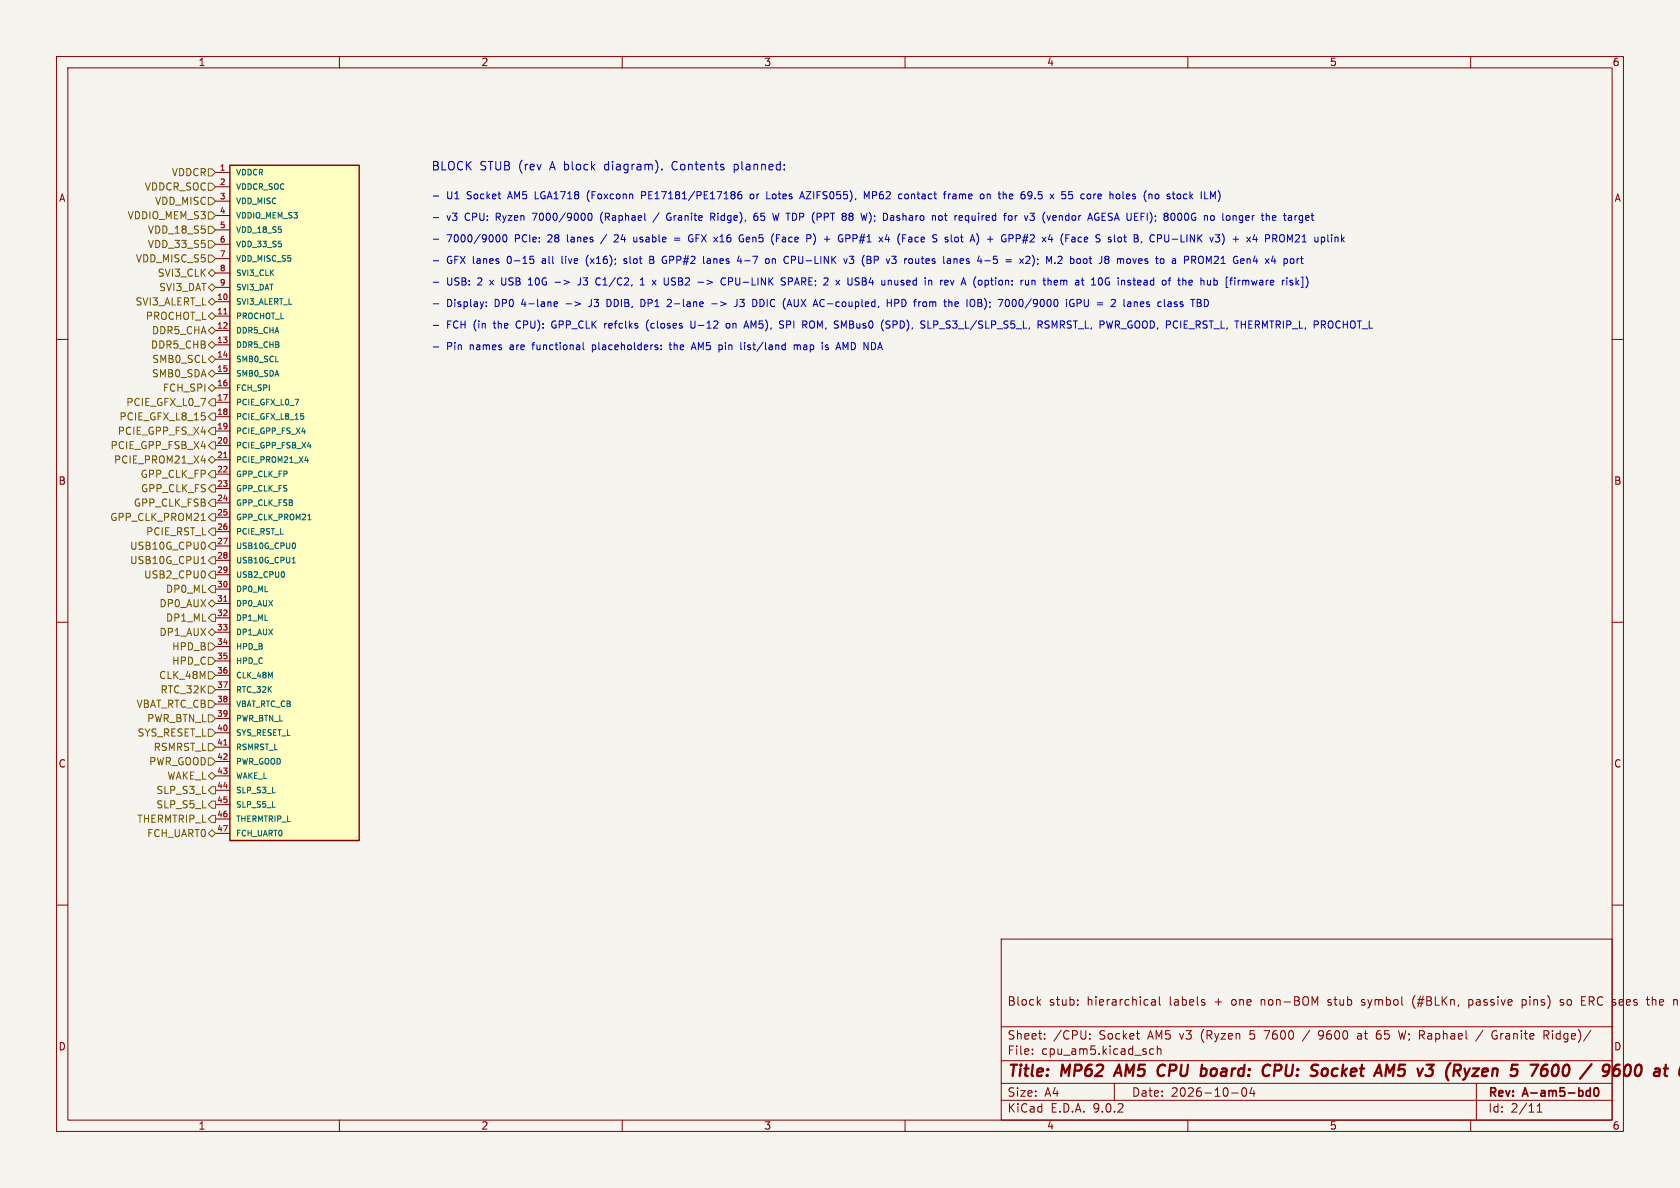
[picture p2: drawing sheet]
<svg xmlns="http://www.w3.org/2000/svg" width="297mm" height="210mm" viewBox="0 0 297 210" stroke-linecap="round" stroke-linejoin="round" font-family="sans-serif">
<path d="M0 0h297v210h-297z" fill="#f5f4ef" stroke="#f5f4ef" stroke-width=".18"/>
<g fill="none" stroke="#840000" stroke-width=".18">
<path d="M10 10h277v190h-277zM12 12h273v186h-273zM60 10v2M110 10v2M160 10v2M210 10v2M260 10v2M10 60h2M285 60h2M10 110h2M285 110h2M10 160h2"/>
<path d="M177 166h108v32h-108zM183.5 177.1l.5 .6M184 176.7l-.6 .6M190.5 177.6v.1M190.5 176.8v.1M203.6 176.8h.6v.9M204.2 177.1h-.5a.29 .29 0 0 0-.2 .3 .29 .29 0 0 0 .2 .3l.5-.1M205 176.2v1.3l.2 .2M213 177.3v.3M234.7 177.6l.2 .1M234.8 176.8v.3M240.7 177.6l.4 .1"/>
<path d="M240.9 176.7l-.2 .2 .2 .3M250.2 176a1.72 1.72 0 0 0 0 2.3M259.7 176.8h.5M259.7 177.6h.5M259.7 176.7v1.5M269.1 176.8l.4-.1 .3 .3M269.1 176.7v1.5M269.8 177.4l-.3 .3-.4-.1M276.4 176.8l-.4-.1-.2 .2 .1 .2 .5 .2v.3h-.6M279.6 177.7h.7M279.6 176.2h.7M285 160h2"/>
<path d="M292.1 176.2v1.5M292.5 176.7l-.4 .1M60 198v2M110 198v2M160 198v2M177 194.5h108M177 191.5h108M177 187.5h108M177 181.5h108M182.5 186.3v.1M182.5 185.5v.1M184.7 183.6v.1"/>
<path d="M184.7 182.8v.1M192.7 183.6v.1M192.7 182.8v.1M197 191.5v3M204 185.5l-.5-.1-.3 .3v.4l.2 .2h.6M204.6 185.5l.2-.1 .4 .1v.9M204.6 184.9v1.5M210 198v2M217.7 193.2h1.2M219.7 192.4l.2-.1a.81 .81 0 0 1 .6 .6 .81 .81 0 0 1-.3 .8l-.2 .1a.81 .81 0 0 1-.3-1.4zM221.3 192.2l-.3 1.1h.9M221.7 192.8v1"/>
<path d="M223.5 182.2h1M231.5 182.1l-1.3 2M233.2 183.7h.3M233.7 182.2l-.5 .1-.1 .2 .1 .5 .5 .1M240 182.8h.6M240.5 183.1h-.3a.29 .29 0 0 0-.2 .3 .29 .29 0 0 0 .2 .3h.3M243.5 183.6h.5M243.5 182.8h.5M244 182.2l-.5 .1M247.6 183.7l.3-1.1 .3 1.1M260 198v2M261 191.5v6.5"/>
<path d="M262.2 182.1l-1.3 2M264 182.3h.6M264.4 183.1h.3v.5l-.3 .1-.4-.1M271.7 196.6h.9M271.7 195.5l.5-.4v1.5M273 182.2h.5l.3 .3-.1 .4-.7 .1M273.3 183l.5 .7M274.5 182.2v.1M274.5 182.7v1"/>
</g>
<path d="M280.7 192.8l.4 .1M281.1 192.3v1.5M281.1 193.7l-.4 .1M281.9 192.4l.2-.1a.81 .81 0 0 1 .6 .6 .81 .81 0 0 1-.3 .8l-.1 .1a.81 .81 0 0 1-.4-1.4z" fill="none" stroke="#840000" stroke-width=".3"/>
<g fill="none" stroke="#840000" stroke-width=".4">
<path d="M197.8 188.2l-.9 2M204.9 190.1l.3 .1 .5-.1M205.6 188.2l-.4 .1-.3 .2M224.2 188.2l.4 .2M225.3 189.3h.8M226.2 188.2h-.7l-.3 2M234.1 188.9l.5 .1 .2 .3-.1 .5-.4 .4M245.7 189.6l.8-1.4-.2 2M247.1 190l.1 .1M255.7 189.3v.8M256.4 187.9l-.1 .1M260.4 188.9h1.1l-1.2 1.3h1"/>
<path d="M273.6 188.2a.91 .91 0 0 0-1.1 .9l-.1 .7 .2 .3a.66 .66 0 0 0 .9-.3l.1-.4-.2-.3a.66 .66 0 0 0-.9 .3M276.9 188.2a.44 .44 0 0 1 .5 .4 1.66 1.66 0 0 1-.4 1.5M285.6 189h.4l.4 .4-.1 .4-.4 .4M285.9 188.2h.4M287.5 188.3a1.3 1.3 0 0 0 0 1.9"/>
</g>
<path d="M40.6 29.2h22.9v119.4h-22.9z" fill="#ffffc2"/>
<path d="M40.6 29.2h22.9v119.4h-22.9z" fill="none" stroke="#840000" stroke-width=".25"/>
<g fill="none" stroke="#840000" stroke-width=".18">
<path d="M38.1 30.5h2.5M38.1 33h2.5M38.1 35.6h2.5M38.1 38.1h2.5M38.1 40.6h2.5M38.1 43.2h2.5M38.1 45.7h2.5M38.1 48.3h2.5M38.1 50.8h2.5M38.1 53.3h2.5M38.1 55.9h2.5M38.1 58.4h2.5"/>
<path d="M38.1 61h2.5M38.1 63.5h2.5M38.1 66h2.5M38.1 68.6h2.5M38.1 71.1h2.5M38.1 73.7h2.5M38.1 76.2h2.5M38.1 78.7h2.5M38.1 81.3h2.5M38.1 83.8h2.5M38.1 86.4h2.5M38.1 88.9h2.5"/>
<path d="M38.1 91.4h2.5M38.1 94h2.5M38.1 96.5h2.5M38.1 99.1h2.5M38.1 101.6h2.5M38.1 104.1h2.5M38.1 106.7h2.5M38.1 109.2h2.5M38.1 111.8h2.5M38.1 114.3h2.5M38.1 116.8h2.5M38.1 119.4h2.5"/>
<path d="M38.1 121.9h2.5M38.1 124.5h2.5M38.1 127h2.5M38.1 129.5h2.5M38.1 132.1h2.5M38.1 134.6h2.5M38.1 137.2h2.5M38.1 139.7h2.5M38.1 142.2h2.5M38.1 144.8h2.5M38.1 147.3h2.5"/>
</g>
<path d="M39.6 55.5h.5M39.6 80.9h.5M39.6 106.3h.5M39.6 131.7h.5" fill="none" stroke="#a90000" stroke-width=".18"/>
<path d="M53.2 73.1h.5M53.6 73.5l.1 .2-.1 .4M51.7 99.5h.5M51.9 98.7v-.2v1M52 96a.63 .63 0 0 1 0 1M53.9 81.4h.6M54.4 81.1v.6M54.4 91.9h.6M50.2 101.1l.1 .3-.1 .6" fill="none" stroke="#006464" stroke-width=".18"/>
<g fill="none" stroke="#725600" stroke-width=".18">
<path d="M36.8 32.4h.7l.6 .6-.6 .7h-.7zM36.8 34.9h.7l.6 .7-.6 .6h-.7zM36.8 37.5h.7l.6 .6-.6 .6h-.7zM36.8 29.8h.7l.6 .7-.6 .6h-.7zM36.8 40h.7l.6 .6-.6 .7h-.7zM36.8 42.5h.7l.6 .7-.6 .6h-.7zM36.8 45.1h.7l.6 .6-.6 .7h-.7zM36.8 48.3l.7-.7 .6 .7-.6 .6zM36.8 50.8l.7-.6 .6 .6-.6 .6zM36.8 53.3l.7-.6 .6 .6-.6 .7zM36.8 55.9l.7-.7 .6 .7-.6 .6zM36.8 58.4l.7-.6 .6 .6-.6 .7z"/>
<path d="M35.6 73h.6M36.2 73.5l.1 .2-.1 .5M36.8 66l.7-.6 .6 .6-.6 .7zM36.8 61l.7-.7 .6 .7-.6 .6zM36.8 68.6l.7-.7 .6 .7-.6 .6zM37.5 78.1h.6v1.3h-.6l-.7-.7zM37.5 62.9l.6 .6-.6 .6-.7-.6zM37.5 70.5h.6v1.3h-.6l-.7-.7zM37.5 73h.6v1.3h-.6l-.7-.6zM37.5 75.6h.6v1.2h-.6l-.7-.6zM35.6 81.4h.8M35.6 92h.7"/>
<path d="M35.6 99.6h.7M35.8 98.6l.1-.2v1.2M36.1 95.9l.2 .4-.2 .7M36.2 81v.9M36.8 81.3l.7-.7 .6 .7-.6 .6zM36.8 83.8l.7-.6h.6v1.3h-.6zM36.8 86.4l.7-.7h.6v1.3h-.6zM37.5 88.3h.6v1.2h-.6l-.7-.6zM37.5 90.8h.6v1.3h-.6l-.7-.7zM37.5 93.3h.6v1.3h-.6l-.7-.6zM37.5 95.9h.6v1.3h-.6l-.7-.7zM37.5 98.4h.6v1.3h-.6l-.7-.6z"/>
<path d="M36.2 101.2v.7M36.8 116.2h.7l.6 .6-.6 .7h-.7zM36.8 106.7l.7-.7 .6 .7-.6 .6zM36.8 111.8l.7-.7 .6 .7-.6 .6zM36.8 113.7h.7l.6 .6-.6 .6h-.7zM36.8 118.7h.7l.6 .7-.6 .6h-.7zM37.5 101h.6v1.2h-.6l-.7-.6zM37.5 103.5h.6v1.3h-.6l-.7-.7zM37.5 108.6h.6v1.3h-.6l-.7-.7zM36.8 121.3h.7l.6 .6-.6 .7h-.7zM36.8 123.8h.7l.6 .7-.6 .6h-.7zM36.8 126.4h.7l.6 .6-.6 .6h-.7z"/>
<path d="M36.8 128.9h.7l.6 .6-.6 .7h-.7zM36.8 131.4h.7l.6 .7-.6 .6h-.7zM36.8 134h.7l.6 .6-.6 .7h-.7zM36.8 137.2l.7-.7 .6 .7-.6 .6zM37.5 139.1h.6v1.2h-.6l-.7-.6zM36.8 147.3l.7-.6 .6 .6-.6 .7zM37.5 141.6h.6v1.3h-.6l-.7-.7zM37.5 144.1h.6v1.3h-.6l-.7-.6z"/>
</g>
<g fill="none" stroke="#0000c2" stroke-width=".18">
<path d="M76.6 34.7h1M76.6 38.5h1M103.9 34.1l-.1 .4 .1 .8M104.1 37.7h.1a.68 .68 0 0 1 .5 .6 .68 .68 0 0 1-.5 .7 .84 .84 0 0 1-.1-1.3zM106.3 37.9l-.1 .5 .1 .7M113.4 34.5h.5M113.9 33.9h-.5v1.2M116.5 37.6l-1.1 1.7M117 29.9v.1M118.4 38.4h.2M118.5 37.7a.61 .61 0 0 0-.7 .7 .61 .61 0 0 0 .8 .5M125.6 38.4l.7-.1 .1-.2-.1-.3-.7-.1v1.3"/>
<path d="M126 38.4l.4 .6M129.8 29v1.5M129.8 30h.1M129.8 33.9l.1 .2-.1 .3M129.8 34.5l.1 .2-.1 .4M129.9 29l-.1 .1M131 33.9h-.3a.86 .86 0 0 0 0 1.2l.4-.1 .1-.4-.3-.2h-.4l-.1 .2M133.1 34.4l-.3-.1-.2 .2 .1 .5 .1 .1h.3M133.9 37.7h-.4a.86 .86 0 0 0 0 1.3l.4-.2 .1-.4-.2-.2h-.4l-.1 .2M135.6 35.1h.6M137.7 37.7l-.3 1.3-.3-1M141.4 35.1l.4-1.2 .4 1.2"/>
<path d="M141.5 34.8h.6M150.2 37.7h.5M150.2 38.9h.5M150.2 38.2h.1M150.3 38.2h.3M150.3 38.2l-.1 .1M150.6 38.2l.1 .1M150.7 38.2h-.1M152.8 35.1v-1.2l.4 .9 .4-.9v1.2M153.6 37.5a1.46 1.46 0 0 1 0 1.9M157.9 38.2l.1 .8M158 38.9l-.1 .1"/>
<path d="M158 38.4l-.1 .1M160.4 34.3l-.3 .1-.2 .1 .1 .5 .4 .1M166 38.2l.3-.1 .3 .3-.1 .4-.2 .2-.3-.1M166.8 34.3h.5M167 38.1h.4M167.1 37.7l.1 1.2M167.3 33.9h-.3M167.7 34.3v.8M168 34.3l-.3 .2M170.7 38.8l.2 .2 .3-.1M171.2 38.2l-.3-.1-.2 .1M171.2 38.1v1.3"/>
<path d="M174.5 34.4l.4-.1 .2 .2M174.5 34.3v.8M178.5 34.4v.7M178.9 38.2v.6M179 34.6l-.6 .1M179.5 38.1v.9M179.8 38.1l-.3 .3M182 33.9l.4 .1a.84 .84 0 0 1-.3 1.1M182.4 34.4l-.2 .3h-.2M187.3 38.1v.9M187.6 38.1l-.3 .1M187.7 35l.5 .1"/>
<path d="M188.4 33.9h-.6l-.1 .6 .5-.1M193.4 34.3v.8M193.7 34.3l-.3 .2M194.8 38.3h.5M195.4 37.7h-.6v1.3h.6M198.5 33.9v1.1l.2 .1M199.2 34.4v.7M199.7 34.6l-.6 .1M204.4 34.3l.4 .1 .1 .1-.1 .5-.4 .1M208.9 37.9v.8M209.6 37.7l-.2 .5 .2 .7M209.7 34.3l-.4 .1-.1 .1 .1 .5 .4 .1"/>
<path d="M215.3 33.7a1.46 1.46 0 0 1 0 1.9M216.2 37.7v1.1l.2 .2M216.9 38.2l-.1 .2 .1 .5M220.4 38.1l-.2 .2v.5l.2 .2M220.8 38.4l-.6 .1M226.9 38.1h.5M227.1 37.7v1.1l.3 .2M231 38.1l.4 .1v.2l-.6 .1M231.4 38.9l-.4 .1M76.6 53.7h1M76.6 42.3h1M76.6 46.1h1"/>
<path d="M76.6 49.9h1M76.6 57.5h1M86 54.1v.1M86 53.4v.1M87.9 41.6l.1-.1a.68 .68 0 0 1 .4 .6 .68 .68 0 0 1-.4 .7l-.1-.1M89.1 41.6l.1-.1a.68 .68 0 0 1 .4 .6 .68 .68 0 0 1-.4 .7 .84 .84 0 0 1-.1-1.2zM93.4 50.4h.7M93.7 49.3l-.3 .2M93.7 45.3h.6M93.8 45.8h.3l.3 .2-.1 .5-.5 .1M97.8 56.8l-.3 .5 .3 .6M98 53.8l.6-.1-.1-.3-.4-.1-.1 .2v.6h.5"/>
<path d="M98.1 49.9h1M99.3 45.3v1.1l.2 .2M102.6 49.1v.9a.41 .41 0 0 1-.5 .4M104 45.1a1.46 1.46 0 0 0 0 2M104.4 54.1l-.3 .1M105.6 49.2l.3-.1 .2 .1M106.1 50.3l-.2 .1-.3-.1M107.3 41.4l-1.1 1.7M107.3 57.2l-.3 .1M107.8 53l-.5-.1v1.3l.5-.1M109.1 41.5l-.5 .1M109.3 42l-.8 .8h.8"/>
<path d="M110.8 45.8l-.3-.1-.2 .3 .5 .3M110.8 46.4l-.1 .2-.4-.1M112 41.9l.1 .8 .3 .1 .2-.2M113.2 50.4h.7M113.2 49.5l.4-.4v1.3M113.3 52.9l.6 .2M113.9 54l-.6 .2M114.6 56.6a1.46 1.46 0 0 0 0 1.9M114.9 45.3h.4l.2 .2-.2 .4 .2 .1 .1 .3-.2 .3h-.5zM114.9 45.9h.4M115.3 49.5l.7 .9M116 49.5l-.7 .9"/>
<path d="M117.6 46h.2v.5M118 53l.5-.1 .2 .3M118.7 53.3l-.8 .9h.8M118.7 50.3l.2 .1M118.8 49.2l-.1 .2 .1 .3M119.2 42.1h1M119.2 42.5h1M122.1 56.7v1.1l.3 .2 .3-.1 .2-.1v-1.1M122.3 42.2h.2v.4l-.2 .2-.3-.1M122.4 41.6l-.3-.1-.3 .2M125 45.8h.5M125.6 46l-.4 .1-.2 .2 .2 .3 .4-.1"/>
<path d="M125.8 53.7h1M127.6 50.2l.3 .2 .3-.1M128.2 49.2l-.3-.1-.3 .2M128.4 57.3l.2-.1 .4 .1v.5l-.1 .1-.3 .1-.2-.1zM128.8 49.8h.5M129.3 49.1h-.5v1.3M130.3 52.9v.9a.41 .41 0 0 1-.5 .4M130.4 46.2h.8M130.8 54.1l.5 .1M130.8 52.9h.8M131 45.7v.9M131.2 42.2h.3v.4l-.3 .2"/>
<path d="M131.3 41.5l.1 .1M131.6 46.1h1M131.9 56.7l.5 1.3M132.1 41.9l-.2 .2v.5l.2 .2M132.5 42.2l-.6 .1M134.7 52.9h-.3v1.3h.3M135.3 46l.3-.3 .3 .1 .1 .2-.1 .5-.3 .1-.3-.3M136.5 45.7v.9M136.9 45.7l-.4 .2M137.3 41.5h.6M137.3 42.1h.4M138.3 49.1l.5 .1"/>
<path d="M138.3 56.7l.2 .1M138.5 57.5v.4M138.6 49.8l.2 .2-.2 .4M139.1 57.4h.5M139.3 53.8h.6M139.6 52.9l.4 1.3M139.6 56.7h-.5v1.3M139.9 46h.5M140.1 49.4l-.2-.3h-.5v1.3M140.1 49.5l-.2 .3h-.5M140.4 45.3h-.5v1.3M143.7 56.7a.43 .43 0 0 0-.6 .5v.4a.43 .43 0 0 0 .6 .4"/>
<path d="M143.8 41.3a1.46 1.46 0 0 1 0 2M145.2 54.1h.5M145.2 53h.5M147.8 49.5l.6 .9M148.4 49.5l-.6 .9M149.5 41.5h.5l.3 .2-.2 .4-.6 .1M149.8 45.7l-.3 .9M149.9 49.1v1l.1 .2 .4 .1M150.1 45.3h.8l-.4 .5 .4 .1v.6l-.2 .1-.6-.1M152.4 49.7h.5M152.9 49.1h-.5v1.3h.5M154.6 46h.4"/>
<path d="M155 45.3h-.4v1.3M156.5 42.3h.8M156.9 52.9v1.3M156.9 53.5h.7M156.9 57.3l.3 .2 .1 .3-.2 .2h-.3M156.9 56.7l.4 .1M157.1 41.9v.9M157.6 52.9v1.3M158.2 49.5v.8h.5M158.8 53l-.6-.1v1.3M158.8 53.5l-.6 .1M160.8 41.9h.2l.2 .2v.7"/>
<path d="M161.2 42.2l-.4 .1M161.2 42.7l-.4 .1M162.4 46.5l-.3 .1M162.4 45.7v.9M163.4 53.3l.3 .2M163.7 54.1l-.3 .1M164.1 56.7v1.3h.6M166.3 49.5v.9M166.5 49.5l-.2 .3M167.6 42l-.3-.1-.2 .2v.2l.5 .1v.3h-.5M168.6 45.9l.2-.2 .3 .1 .1 .8M168.6 45.7v.9"/>
<path d="M169.4 53.4l-.4-.1-.2 .2 .1 .6h.5M169.4 53.7l-.6 .1M172.5 48.9v.1M172.9 53.5h.4M173 50.3l.2 .1 .3-.1M173.3 53.5l.2 .2M173.5 49.6l-.3-.1-.2 .2M173.5 53.2l-.2-.3h-.4v1.3l.6-.1M173.5 53.3l-.2 .2M174.1 46.1h1M174.6 42.3h.9M175.6 46.5l.2 .1"/>
<path d="M176.3 45.3h-.6l-.1 .6 .2-.1M177.5 41.5l.3 .1M177.6 42.2h.2v.4l-.2 .2M179.4 52.9a.68 .68 0 0 0-.5 .7 .68 .68 0 0 0 .5 .6M179.7 41.5h.4l.3 .2-.1 .4-.6 .1M180.3 45.7l.6 .9M180.9 45.7l-.6 .9M181.3 45.4l.5-.1 .3 .2M182.5 45.1l.2 .4M182.5 49.6h.4l.1 .8M183.5 45.8v.1M183.5 46.5l-.1 .3"/>
<path d="M183.5 56.7h.5l.2 .3-.1 .3-.6 .1M183.8 57.4l.4 .6M185.5 56.8l-.5-.1-.2 .2v.3l.5 .3 .2 .3-.3 .2-.5-.1M187.6 45.4l.2 .1-.1 .4-.7 .7h.8M187.7 49.5l.4 .2M187.9 41.3a1.46 1.46 0 0 0 0 2M188.1 49.7v.7M188.5 49.6l-.3-.1-.1 .2M189.8 53a.59 .59 0 0 0-.7 .6 .59 .59 0 0 0 .7 .5l.1-.4h-.3M190.4 53.6l.6-.1 .1-.2v-.3l-.7-.1v1.3M190.8 41.9l.4 .1M191.2 42.7l-.4 .1"/>
<path d="M192.5 45.7h.5M192.7 45.3v1.1l.3 .2M193 50.4h.7M194.3 49.2l-.1 .4 .1 .7M196.6 52.9h.3l.3 .3M197.1 42.7l.1 .1M197.1 53.5l-.7 .7h.8M197.6 45.9l.3-.2 .2 .2M198 41.9l-.3 .1-.1 .2 .1 .4 .3 .2M198.1 45.9v.7M198.5 45.7l-.4 .2M198.7 52.9v1.1"/>
<path d="M199.4 53.4h.5M199.9 53.7h-.4l-.2 .2 .2 .3 .4-.1M201.8 53.3l.4 .1v.3l-.6 .1M201.8 45.8l-.3-.1-.2 .2 .1 .6h.4M201.9 46l-.6 .2M202.2 54.1l-.4 .1M202.3 50v.3M204.6 42.2h.5M205.1 41.5h-.5v1.3M207.2 42.3h1M208.1 53.4l-.3-.1-.2 .2 .1 .2 .4 .1v.3h-.5M209.1 49.7l.2-.2 .3 .1v.8"/>
<path d="M209.1 49.1v1.3M210.4 49.5l-.2 .2v.5l.2 .2M210.8 49.8l-.6 .2M211 46l.4 .6M211.3 45.4v.5M213.6 53.2v.7M213.7 46.2l.4-.9v1.3M216.8 50.8h.3M216.8 49h.3M217.4 49.5h.5M218 42.3h1M218.5 41.8v1"/>
<path d="M220.8 58h.6M220.8 56.7h.6M220.8 57.3h.4M221.6 46.2h.7M222.2 49.5l-.2 .9-.3-.6-.2 .6M225 41.5h.5l.2 .2-.1 .4-.6 .1M225.3 42.2l.4 .6M228.3 45.7l.3 .1 .2 .2-.1 .5-.4 .1M229.5 41.5l-.5 .1M229.7 42l-.8 .8h.8M230.9 48.9a1.46 1.46 0 0 1 0 2M235.1 56.7l.5 .2"/>
<path d="M235.6 57.8l-.5 .2M237.3 42.3l.3 .5M237.6 41.9l-.4 .5M76.6 61.3h1M103.1 60.5v1.1l.2 .2M104.7 61v1.2M104.7 61.8h.1M104.8 61h-.1M116.3 61.5v.3M116.9 61.7v.1M116.9 61v.2M118.3 61h.5"/>
<path d="M118.5 60.5v1.1l.3 .2M122.2 61.8l.4-1.3 .4 1.3M122.3 61.5h.6M127.6 61l.1 .2-.1 .6M131.6 60.5v.2M131.6 61v.8M140.4 61.1l.4-.1 .1 .2M140.4 61v.8M140.9 61.2l.2-.2h.3l.1 .8M140.9 61.2v.6M146 61.3l.4 .2 .1 .1-.2 .2h-.4M146 61h.4"/>
<path d="M149.5 61.5l-.4-1v1.3"/>
</g>
<g font-size="2.8" fill="#840000">
<text x="178" y="190.9">Title:</text>
<text x="187.7" y="190.9">MP62</text>
<text x="198.1" y="190.9">AM5</text>
<text x="206.3" y="190.9">CPU</text>
<text x="214.7" y="190.9">board:</text>
<text x="226.5" y="190.9">CPU:</text>
<text x="235.8" y="190.9">Socket</text>
<text x="248.1" y="190.9">AM5</text>
<text x="256.3" y="190.9">v3</text>
<text x="262.1" y="190.9">(Ryzen</text>
<text x="274.4" y="190.9">5</text>
<text x="278.6" y="190.9">7600</text>
<text x="288.6" y="190.9">/</text>
<text x="293" y="190.9">9600</text>
</g>
<g font-size="2.1" fill="#0000c2">
<text x="76.2" y="30.2">BLOCK</text>
<text x="84.8" y="30.2">STUB (rev</text>
<text x="97.4" y="30.2">A block</text>
<text x="107.3" y="30.2">diagram).</text>
<text x="119.4" y="30.2">Contents</text>
<text x="130.4" y="30.2">planned:</text>
</g>
<g font-size="2.1" fill="#840000">
<text x="178" y="178">Block</text>
<text x="185.4" y="178">stub:</text>
<text x="192.2" y="178">hierarchical</text>
<text x="206.9" y="178">labels</text>
<text x="215" y="178">+</text>
<text x="218.1" y="178">one</text>
<text x="223.4" y="178">non-BOM</text>
<text x="235.5" y="178">stub</text>
<text x="241.5" y="178">symbol</text>
<text x="250.7" y="178">(#BLKn,</text>
<text x="260.8" y="178">passive</text>
<text x="270.4" y="178">pins)</text>
<text x="277.3" y="178">so</text>
<text x="281.2" y="178">ERC</text>
<text x="286.8" y="178">sees</text>
<text x="293.1" y="178">the</text>
<text x="178" y="184">Sheet:</text>
<text x="186.2" y="184">/CPU:</text>
<text x="194.4" y="184">Socket</text>
<text x="203.1" y="184">AM5 v3</text>
<text x="212.7" y="184">(Ryzen</text>
<text x="221.5" y="184">5</text>
<text x="224.2" y="184">7600</text>
<text x="234.1" y="184">9600</text>
<text x="241.1" y="184">at</text>
<text x="244.7" y="184">65</text>
<text x="248.8" y="184">W; Raphael</text>
<text x="262.8" y="184">/</text>
<text x="265.7" y="184">Granite</text>
<text x="275" y="184">Ridge)/</text>
<text x="178" y="186.7">File:</text>
<text x="184.1" y="186.7">cpu_am5.kicad_sch</text>
<text x="178" y="196.9">KiCad</text>
<text x="178" y="194.1">Size:</text>
<text x="184.7" y="194.1">A4</text>
<text x="185.7" y="196.9">E.D.A.</text>
<text x="193.3" y="196.9">9.0.2</text>
<text x="200" y="194.1">Date:</text>
<text x="207" y="194.1">2026-10-04</text>
<text x="263" y="194.3">Rev:</text>
<text x="263" y="196.9">Id:</text>
<text x="267.1" y="196.9">2/11</text>
<text x="269.4" y="194.3">A-am5-bd0</text>
</g>
<g font-size="1.8" fill="#840000">
<text x="35" y="11.9">1</text>
<text x="85" y="11.9">2</text>
<text x="135" y="11.9">3</text>
<text x="185" y="11.9">4</text>
<text x="235" y="11.9">5</text>
<text x="285" y="11.9">6</text>
<text x="10.3" y="35.9">A</text>
<text x="285.3" y="35.9">A</text>
<text x="10.3" y="85.9">B</text>
<text x="285.3" y="85.9">B</text>
<text x="10.3" y="135.9">C</text>
<text x="285.3" y="135.9">C</text>
<text x="10.3" y="185.9">D</text>
<text x="285.3" y="185.9">D</text>
<text x="35" y="199.9">1</text>
<text x="85" y="199.9">2</text>
<text x="135" y="199.9">3</text>
<text x="185" y="199.9">4</text>
<text x="235" y="199.9">5</text>
<text x="285" y="199.9">6</text>
</g>
<g font-size="1.8" fill="#725600">
<text x="25.5" y="33.9">VDDCR_SOC</text>
<text x="30.3" y="31.3">VDDCR</text>
<text x="22.5" y="39">VDDIO_MEM_S3</text>
<text x="26" y="41.5">VDD_18_S5</text>
<text x="27.3" y="36.4">VDD_MISC</text>
<text x="23.9" y="46.6">VDD_MISC_S5</text>
<text x="26" y="44">VDD_33_S5</text>
<text x="27.8" y="49.1">SVI3_CLK</text>
<text x="28" y="51.7">SVI3_DAT</text>
<text x="23.9" y="54.2">SVI3_ALERT_L</text>
<text x="25.7" y="56.7">PROCHOT_L</text>
<text x="26.8" y="59.3">DDR5_CHA</text>
<text x="26.6" y="61.8">DDR5_CHB</text>
<text x="26.8" y="64.4">SMB0_SCL</text>
<text x="22.2" y="72">PCIE_GFX_L0_7</text>
<text x="26.8" y="66.9">SMB0_SDA</text>
<text x="28.7" y="69.4">FCH_SPI</text>
<text x="20.7" y="77.1">PCIE_GPP_FS_X4</text>
<text x="21" y="74.5">PCIE_GFX_L8_15</text>
<text x="19.4" y="79.6">PCIE_GPP_FSB_X4</text>
<text x="20" y="82.1">PCIE_PROM21_X4</text>
<text x="23.6" y="89.8">GPP_CLK_FSB</text>
<text x="24.8" y="84.7">GPP_CLK_FP</text>
<text x="24.8" y="87.2">GPP_CLK_FS</text>
<text x="19.4" y="92.3">GPP_CLK_PROM21</text>
<text x="25.7" y="94.8">PCIE_RST_L</text>
<text x="22.9" y="97.4">USB10G_CPU0</text>
<text x="22.9" y="99.9">USB10G_CPU1</text>
<text x="25.4" y="102.5">USB2_CPU0</text>
<text x="28.1" y="107.5">DP0_AUX</text>
<text x="29.2" y="105">DP0_ML</text>
<text x="28.1" y="112.6">DP1_AUX</text>
<text x="29.2" y="110.1">DP1_ML</text>
<text x="30.3" y="117.7">HPD_C</text>
<text x="30.3" y="115.2">HPD_B</text>
<text x="24" y="125.3">VBAT_RTC_CB</text>
<text x="28" y="120.2">CLK_48M</text>
<text x="28.3" y="122.8">RTC_32K</text>
<text x="24.2" y="130.4">SYS_RESET_L</text>
<text x="25.9" y="127.9">PWR_BTN_L</text>
<text x="26.3" y="135.5">PWR_GOOD</text>
<text x="27.1" y="132.9">RSMRST_L</text>
<text x="27.5" y="140.6">SLP_S3_L</text>
<text x="27.5" y="143.1">SLP_S5_L</text>
<text x="29.5" y="138">WAKE_L</text>
<text x="24.2" y="145.6">THERMTRIP_L</text>
<text x="25.9" y="148.2">FCH_UART0</text>
</g>
<g font-size="1.8" fill="#0000c2">
<text x="78.9" y="35.3">U1</text>
<text x="82.7" y="35.3">Socket</text>
<text x="90.1" y="35.3">AM5</text>
<text x="95" y="35.3">LGA1718</text>
<text x="104.4" y="35.3">(Foxconn</text>
<text x="114.2" y="35.3">PE17181/PE17186</text>
<text x="133.7" y="35.3">or</text>
<text x="136.8" y="35.3">Lotes</text>
<text x="143" y="35.3">AZIFS055),</text>
<text x="154.4" y="35.3">MP62</text>
<text x="160.7" y="35.3">contact</text>
<text x="169" y="35.3">frame</text>
<text x="175.6" y="35.3">on</text>
<text x="179.1" y="35.3">the</text>
<text x="183.2" y="35.3">69.5</text>
<text x="188.6" y="35.3">x</text>
<text x="190.8" y="35.3">55</text>
<text x="194.4" y="35.3">core</text>
<text x="199.7" y="35.3">holes</text>
<text x="205.9" y="35.3">(no</text>
<text x="210.2" y="35.3">stock</text>
<text x="78.9" y="39.1">v3</text>
<text x="82.3" y="39.1">CPU:</text>
<text x="87.9" y="39.1">Ryzen</text>
<text x="94.6" y="39.1">7000/9000</text>
<text x="106.8" y="39.1">(Raphael</text>
<text x="118.9" y="39.1">Granite</text>
<text x="126.9" y="39.1">Ridge),</text>
<text x="134.8" y="39.1">65</text>
<text x="138.3" y="39.1">W TDP (PPT</text>
<text x="151.2" y="39.1">88</text>
<text x="154.8" y="39.1">W);</text>
<text x="158.8" y="39.1">Dasharo</text>
<text x="167.7" y="39.1">not</text>
<text x="171.9" y="39.1">required</text>
<text x="180.9" y="39.1">for</text>
<text x="184.7" y="39.1">v3</text>
<text x="188" y="39.1">(vendor</text>
<text x="196.3" y="39.1">AGESA UEFI);</text>
<text x="210.1" y="39.1">8000G</text>
<text x="217.4" y="39.1">no</text>
<text x="220.9" y="39.1">longer</text>
<text x="228" y="39.1">the</text>
<text x="232.1" y="39.1">target</text>
<text x="78.9" y="42.9">7000/9000</text>
<text x="78.9" y="46.7">GFX lanes</text>
<text x="89.9" y="46.7">0-15</text>
<text x="91.1" y="42.9">PCIe:</text>
<text x="96.3" y="46.7">all</text>
<text x="97.1" y="42.9">28</text>
<text x="100" y="46.7">live</text>
<text x="100.7" y="42.9">lanes</text>
<text x="104.5" y="46.7">(x16);</text>
<text x="109.5" y="42.9">24</text>
<text x="111.4" y="46.7">slot</text>
<text x="113.1" y="42.9">usable</text>
<text x="116.1" y="46.7">B</text>
<text x="118.5" y="46.7">GPP#2</text>
<text x="120.5" y="42.9">=</text>
<text x="123.2" y="42.9">GFX x16</text>
<text x="126" y="46.7">lanes</text>
<text x="132.3" y="46.7">4-7</text>
<text x="132.6" y="42.9">Gen5</text>
<text x="137.4" y="46.7">on</text>
<text x="138.4" y="42.9">(Face</text>
<text x="140.9" y="46.7">CPU-LINK</text>
<text x="144.9" y="42.9">P)</text>
<text x="148.2" y="42.9">+</text>
<text x="150.9" y="42.9">GPP#1</text>
<text x="151.7" y="46.7">v3</text>
<text x="155.1" y="46.7">(BP</text>
<text x="158.4" y="42.9">x4</text>
<text x="159.6" y="46.7">v3</text>
<text x="161.8" y="42.9">(Face</text>
<text x="163" y="46.7">routes</text>
<text x="168.2" y="42.9">S slot</text>
<text x="170.1" y="46.7">lanes</text>
<text x="175.3" y="42.9">A)</text>
<text x="176.3" y="46.7">4-5</text>
<text x="178.4" y="42.9">+</text>
<text x="181.2" y="42.9">GPP#2</text>
<text x="181.5" y="46.7">=</text>
<text x="184.2" y="46.7">x2);</text>
<text x="188.6" y="42.9">x4</text>
<text x="189.1" y="46.7">M.2</text>
<text x="192" y="42.9">(Face</text>
<text x="193.5" y="46.7">boot</text>
<text x="198.5" y="42.9">S slot</text>
<text x="198.9" y="46.7">J8</text>
<text x="202.2" y="46.7">moves</text>
<text x="205.6" y="42.9">B,</text>
<text x="208.6" y="42.9">CPU-LINK</text>
<text x="209.3" y="46.7">to</text>
<text x="212.4" y="46.7">a</text>
<text x="214.7" y="46.7">PROM21</text>
<text x="219.5" y="42.9">v3)</text>
<text x="223.6" y="46.7">Gen4</text>
<text x="223.7" y="42.9">+</text>
<text x="226.4" y="42.9">x4</text>
<text x="229.5" y="46.7">x4</text>
<text x="229.8" y="42.9">PROM21</text>
<text x="78.9" y="50.6">USB:</text>
<text x="84.5" y="50.6">2</text>
<text x="86.9" y="50.6">x</text>
<text x="89.1" y="50.6">USB</text>
<text x="94.1" y="50.6">10G</text>
<text x="98.9" y="50.6">-&gt;</text>
<text x="103.3" y="50.6">J3</text>
<text x="106.6" y="50.6">C1/C2,</text>
<text x="117.1" y="50.6">x</text>
<text x="119.3" y="50.6">USB2</text>
<text x="125.4" y="50.6">-&gt;</text>
<text x="129.8" y="50.6">CPU-LINK</text>
<text x="140.6" y="50.6">SPARE;</text>
<text x="150.8" y="50.6">x</text>
<text x="153" y="50.6">USB4</text>
<text x="159.1" y="50.6">unused</text>
<text x="167" y="50.6">in</text>
<text x="169.9" y="50.6">rev</text>
<text x="174" y="50.6">A (option:</text>
<text x="184.8" y="50.6">run</text>
<text x="189" y="50.6">them</text>
<text x="194.9" y="50.6">at</text>
<text x="197.9" y="50.6">10G</text>
<text x="202.8" y="50.6">instead</text>
<text x="210.8" y="50.6">of</text>
<text x="213.9" y="50.6">the</text>
<text x="218" y="50.6">hub</text>
<text x="222.6" y="50.6">[firmware</text>
<text x="78.9" y="54.4">Display:</text>
<text x="78.9" y="58.2">FCH (in</text>
<text x="87.6" y="54.4">DP0</text>
<text x="87.6" y="58.2">the</text>
<text x="91.7" y="58.2">CPU):</text>
<text x="92.5" y="54.4">4-lane</text>
<text x="98.2" y="58.2">GPP_CLK</text>
<text x="100.5" y="54.4">-&gt;</text>
<text x="104.8" y="54.4">J3</text>
<text x="107.7" y="58.2">refclks</text>
<text x="108.1" y="54.4">DDIB,</text>
<text x="114.3" y="54.4">DP1</text>
<text x="115.3" y="58.2">(closes</text>
<text x="119.3" y="54.4">2-lane</text>
<text x="123.4" y="58.2">U-12</text>
<text x="127.3" y="54.4">-&gt;</text>
<text x="129.9" y="58.2">on</text>
<text x="131.6" y="54.4">J3</text>
<text x="133.3" y="58.2">AM5),</text>
<text x="134.9" y="54.4">DDIC</text>
<text x="139.7" y="58.2">SPI</text>
<text x="140.5" y="54.4">(AUX</text>
<text x="144" y="58.2">ROM, SMBus0</text>
<text x="146.2" y="54.4">AC-coupled,</text>
<text x="158.3" y="58.2">(SPD),</text>
<text x="159.3" y="54.4">HPD</text>
<text x="164.3" y="54.4">from</text>
<text x="165.5" y="58.2">SLP_S3_L/SLP_S5_L,</text>
<text x="169.9" y="54.4">the</text>
<text x="174" y="54.4">IOB);</text>
<text x="179.8" y="54.4">7000/9000</text>
<text x="186.4" y="58.2">RSMRST_L, PWR_GOOD, PCIE_RST_L,</text>
<text x="192" y="54.4">iGPU</text>
<text x="197.6" y="54.4">=</text>
<text x="200.4" y="54.4">2</text>
<text x="202.8" y="54.4">lanes</text>
<text x="209" y="54.4">class</text>
<text x="221.9" y="58.2">THERMTRIP_L,</text>
<text x="236" y="58.2">PROCHOT_L</text>
<text x="78.9" y="62">Pin</text>
<text x="83.1" y="62">names</text>
<text x="90.4" y="62">are</text>
<text x="94.6" y="62">functional</text>
<text x="105.3" y="62">placeholders:</text>
<text x="119.3" y="62">the</text>
<text x="123.4" y="62">AM5</text>
<text x="128.3" y="62">pin</text>
<text x="132.4" y="62">list/land</text>
<text x="142" y="62">map</text>
<text x="147.2" y="62">is</text>
<text x="150" y="62">AMD NDA</text>
</g>
<g font-size="1.4" fill="#a90000">
<text x="38.8" y="30.2">1</text>
<text x="38.8" y="32.8">2</text>
<text x="38.8" y="35.3">3</text>
<text x="38.8" y="37.8">4</text>
<text x="38.8" y="40.4">5</text>
<text x="38.8" y="42.9">6</text>
<text x="38.8" y="45.5">7</text>
<text x="38.3" y="53.1">10</text>
<text x="38.8" y="48">8</text>
<text x="38.8" y="50.5">9</text>
<text x="38.3" y="55.6">11</text>
<text x="38.3" y="58.2">12</text>
<text x="38.3" y="60.7">13</text>
<text x="38.3" y="63.2">14</text>
<text x="38.3" y="65.8">15</text>
<text x="38.3" y="68.3">16</text>
<text x="38.3" y="70.9">17</text>
<text x="38.3" y="73.4">18</text>
<text x="38.3" y="75.9">19</text>
<text x="38.3" y="78.5">20</text>
<text x="38.3" y="81">21</text>
<text x="38.3" y="83.6">22</text>
<text x="38.3" y="86.1">23</text>
<text x="38.3" y="88.6">24</text>
<text x="38.3" y="91.2">25</text>
<text x="38.3" y="93.7">26</text>
<text x="38.3" y="96.3">27</text>
<text x="38.3" y="98.8">28</text>
<text x="38.3" y="101.3">29</text>
<text x="38.3" y="103.9">30</text>
<text x="38.3" y="106.4">31</text>
<text x="38.3" y="109">32</text>
<text x="38.3" y="111.5">33</text>
<text x="38.3" y="114">34</text>
<text x="38.3" y="116.6">35</text>
<text x="38.3" y="119.1">36</text>
<text x="38.3" y="121.7">37</text>
<text x="38.3" y="124.2">38</text>
<text x="38.3" y="126.7">39</text>
<text x="38.3" y="129.3">40</text>
<text x="38.3" y="131.8">41</text>
<text x="38.3" y="134.4">42</text>
<text x="38.3" y="136.9">43</text>
<text x="38.3" y="139.4">44</text>
<text x="38.3" y="142">45</text>
<text x="38.3" y="144.5">46</text>
<text x="38.3" y="147.1">47</text>
</g>
<g font-size="1.4" fill="#006464">
<text x="41.7" y="31.2">VDDCR</text>
<text x="41.7" y="33.7">VDDCR_SOC</text>
<text x="41.7" y="36.3">VDD_MISC</text>
<text x="41.7" y="38.8">VDDIO_MEM_S3</text>
<text x="41.7" y="41.4">VDD_18_S5</text>
<text x="41.7" y="43.9">VDD_33_S5</text>
<text x="41.7" y="46.4">VDD_MISC_S5</text>
<text x="41.7" y="49">SVI3_CLK</text>
<text x="41.7" y="51.5">SVI3_DAT</text>
<text x="41.7" y="54.1">SVI3_ALERT_L</text>
<text x="41.7" y="56.6">PROCHOT_L</text>
<text x="41.7" y="59.1">DDR5_CHA</text>
<text x="41.7" y="61.7">DDR5_CHB</text>
<text x="41.7" y="64.2">SMB0_SCL</text>
<text x="41.7" y="66.8">SMB0_SDA</text>
<text x="41.7" y="69.3">FCH_SPI</text>
<text x="41.7" y="71.8">PCIE_GFX_L0_7</text>
<text x="41.7" y="74.4">PCIE_GFX_L8_15</text>
<text x="41.7" y="76.9">PCIE_GPP_FS_X4</text>
<text x="41.7" y="79.5">PCIE_GPP_FSB_X4</text>
<text x="41.7" y="82">PCIE_PROM21_X4</text>
<text x="41.7" y="84.5">GPP_CLK_FP</text>
<text x="41.7" y="87.1">GPP_CLK_FS</text>
<text x="41.7" y="89.6">GPP_CLK_FSB</text>
<text x="41.7" y="92.2">GPP_CLK_PROM21</text>
<text x="41.7" y="94.7">PCIE_RST_L</text>
<text x="41.7" y="97.2">USB10G_CPU0</text>
<text x="41.7" y="99.8">USB10G_CPU1</text>
<text x="41.7" y="102.3">USB2_CPU0</text>
<text x="41.7" y="104.9">DP0_ML</text>
<text x="41.7" y="107.4">DP0_AUX</text>
<text x="41.7" y="109.9">DP1_ML</text>
<text x="41.7" y="112.5">DP1_AUX</text>
<text x="41.7" y="115">HPD_B</text>
<text x="41.7" y="117.6">HPD_C</text>
<text x="41.7" y="120.1">CLK_48M</text>
<text x="41.7" y="122.6">RTC_32K</text>
<text x="41.7" y="125.2">VBAT_RTC_CB</text>
<text x="41.7" y="127.7">PWR_BTN_L</text>
<text x="41.7" y="130.3">SYS_RESET_L</text>
<text x="41.7" y="132.8">RSMRST_L</text>
<text x="41.7" y="135.3">PWR_GOOD</text>
<text x="41.7" y="137.9">WAKE_L</text>
<text x="41.7" y="140.4">SLP_S3_L</text>
<text x="41.7" y="143">SLP_S5_L</text>
<text x="41.7" y="145.5">THERMTRIP_L</text>
<text x="41.7" y="148">FCH_UART0</text>
</g>
</svg>
